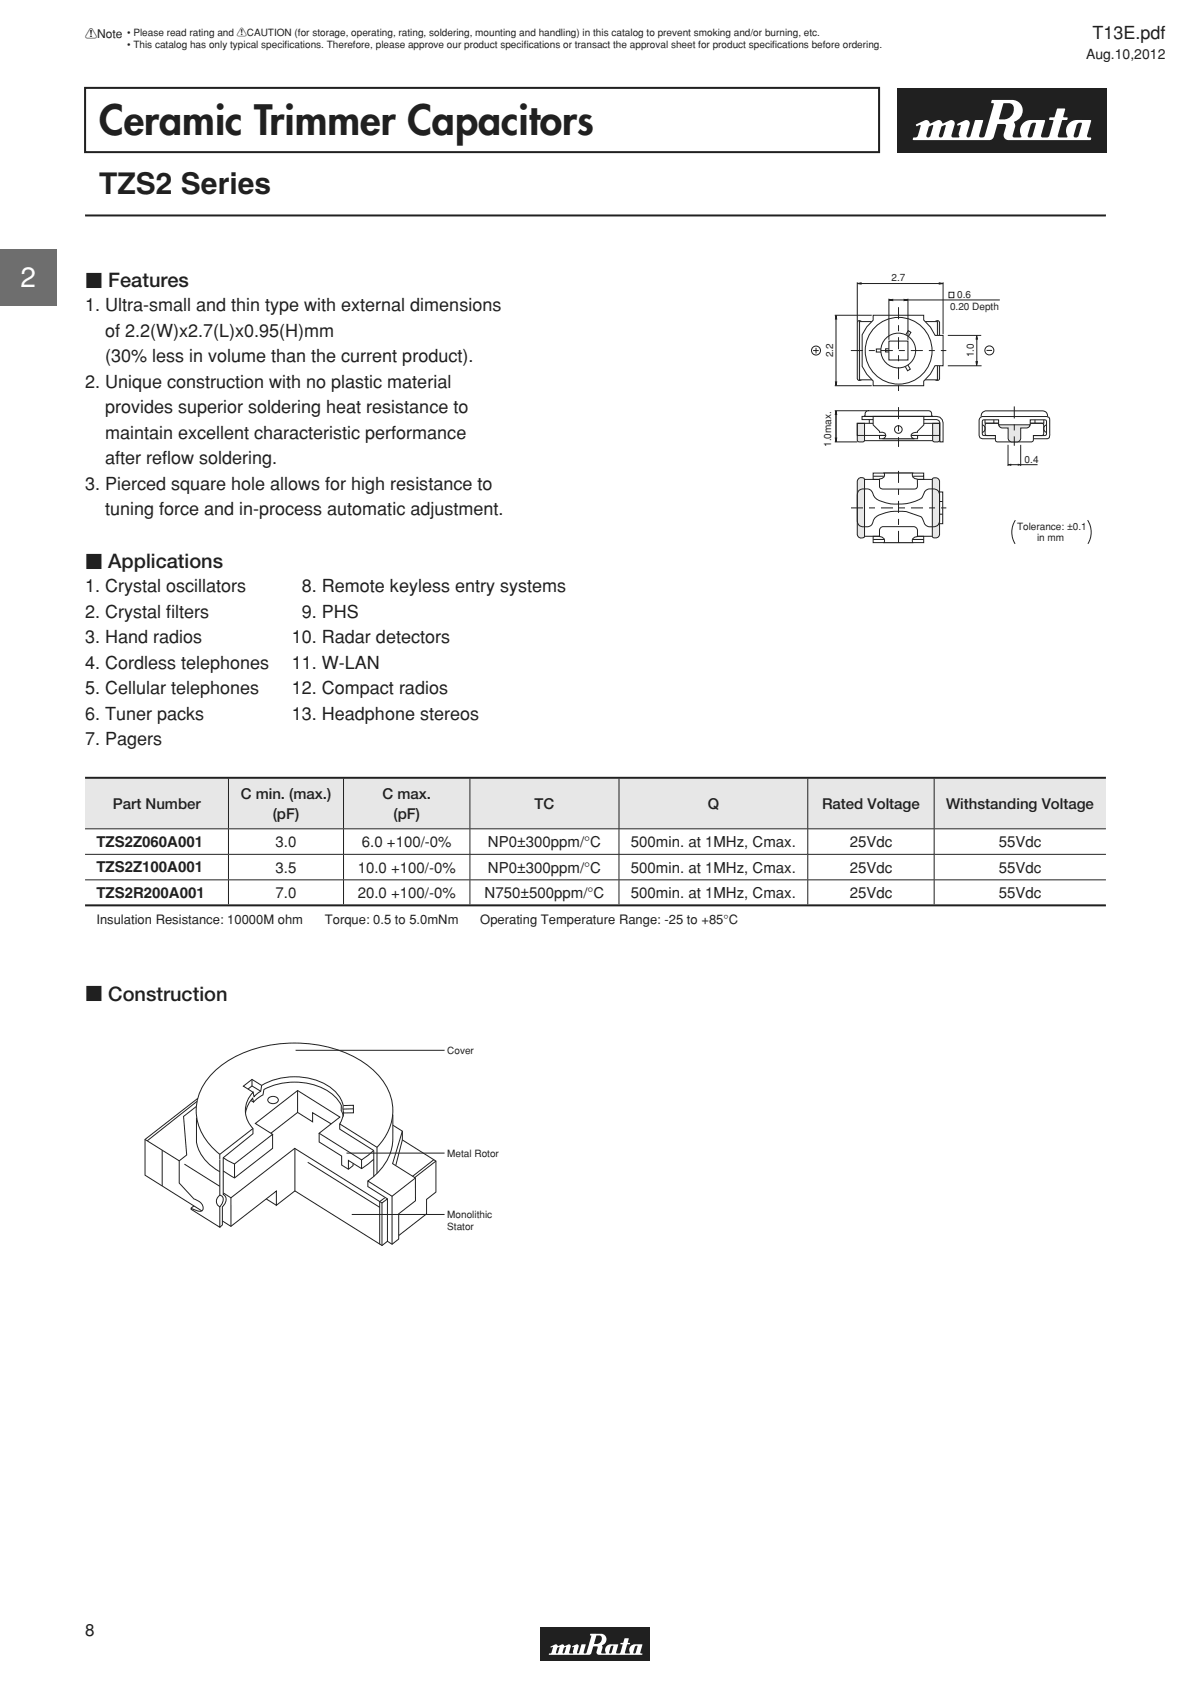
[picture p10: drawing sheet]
<svg xmlns="http://www.w3.org/2000/svg" width="210mm" height="297mm" viewBox="0 0 210 297" stroke-linecap="round" stroke-linejoin="round" font-family="sans-serif">
<path d="M15 15.5h140v11.3h-140z" fill="none" stroke="#231f20" stroke-width=".35"/>
<path d="M158.2 15.5h36.9v11.3h-36.9z" fill="#231f20"/>
<path d="M180.1 24h.1" fill="none" stroke="#231f20" stroke-width=".18"/>
<path d="M161.5 22l1.7-.8a.92 .92 0 0 1 .9 .6l.1-.1v.4l-.4 .2-.5 1.7a.38 .38 0 0 0 .4 .2 .38 .38 0 0 0 .4-.3l.5-1.7-.2-.2-.2 .1v-.4l1.1-.5a.65 .65 0 0 1 .9 .5h.3l-.1 .4-.4 .2-.5 1.6a.4 .4 0 0 0 .5 .4 .4 .4 0 0 0 .3-.5l.5-1.6-.2-.2-.2 .1 .1-.4 1.1-.5a.6 .6 0 0 1 .7 .8l-.5 2.1 .2 .1h1l.2-.1-.1-.6 .3-1.3-.1-.2-.4 .2-.1-.3 1.5-.7a.6 .6 0 0 1 .7 .7l-.6 2v.2l.3 .1h.2l.2-.3 .8-2.7h1.4l-.7 2.8a.59 .59 0 0 0 .7 .2 .59 .59 0 0 0 .4-.5l1.5-5.4-.4-.1 .1-.5 3.6-.1a1.96 1.96 0 0 1 1.8 1.8 1.96 1.96 0 0 1-1.5 2.1l.2 .8-.4 1.8 .2 .1h1.2l.1-.1a1.93 1.93 0 0 1 1.7-2.9h2.3l.2 .1-.4 1.3-1.4-.2 .2-.6-.2-.2-.5 .1-.2 .2-.6 2a.43 .43 0 0 0 .4 .4 .43 .43 0 0 0 .5-.4l.4-1.5 1.4 .2-.3 1.5 .2 .1h1a6 6 0 0 0 .9-2.6v-.4l-.7-.1v-.3l.9-.1 .5-1.5h1.4l-.3 1.4 .1 .1h.6v.3l-.1 .2h-.8l-.8 2.8 .3 .2h1.3l.1-.1a1.95 1.95 0 0 1 1.7-2.9h2.4l.1 .1-.3 1h-1.5l.2-.5-.2-.2a.68 .68 0 0 0-.8 .5l-.5 1.8a.45 .45 0 0 0 .4 .4 .45 .45 0 0 0 .5-.4l.4-1.6h1.5l-.4 1.7 .1 .2 .6 .1v.3l-.2 .1h-14.4a.85 .85 0 0 1-.8-1.1l.4-1.5-.1-.2h-.8l.1-.8h.4a1.75 1.75 0 0 0 1.5-2.7 1.93 1.93 0 0 0-1.6-.2l-.8 2.7 .2 .2h.3l-.1 .8-.7 .1-.6 2.1a.83 .83 0 0 1-.8 .6h-13.4v-.4l.4-.1a.49 .49 0 0 0 .5-.4l.4-1.6-.1-.2-.5 .3z" fill="#fff"/>
<path d="M15 38h180" fill="none" stroke="#e6e7e8" stroke-width=".18"/>
<path d="M15 38h180z" fill="none" stroke="#231f20" stroke-width=".35"/>
<path d="M151.2 74.7h1.2v3l-.2 .2h-.8l-.2-.2z" fill="#e6e7e8"/>
<path d="M151.2 74.7h1.2v3l-.2 .2h-.8l-.2-.2z" fill="none" stroke="#231f20" stroke-width=".18"/>
<path d="M164.4 74.7h1.3v3l-.1 .2h-.2h-.7l-.3-.2z" fill="#e6e7e8"/>
<path d="M164.4 74.7h1.3v3l-.1 .2h-.2h-.7l-.3-.2z" fill="none" stroke="#231f20" stroke-width=".18"/>
<path d="M151.3 84.5l.6-.3 .5 .2v.2v10a.7 .7 0 0 1-.7 .3 .7 .7 0 0 1-.5-.6v-9.5z" fill="#e6e7e8"/>
<path d="M151.3 84.5l.6-.3 .5 .2v.2v10a.7 .7 0 0 1-.7 .3 .7 .7 0 0 1-.5-.6v-9.5z" fill="none" stroke="#231f20" stroke-width=".18"/>
<path d="M151.3 56.6l.2-.1 .4 .2v10.3a.43 .43 0 0 1-.7-.2v-10z" fill="#e6e7e8"/>
<path d="M151.3 56.6l.2-.1 .4 .2v10.3a.43 .43 0 0 1-.7-.2v-10zM154 94.6h8.9v1.1h-8.9z" fill="none" stroke="#231f20" stroke-width=".18"/>
<path d="M164.9 56.7a.44 .44 0 0 1 .8 .1v10a.45 .45 0 0 1-.8 .2z" fill="#e6e7e8"/>
<path d="M164.9 56.7a.44 .44 0 0 1 .8 .1v10a.45 .45 0 0 1-.8 .2zM176.1 74.6h-2.1l-.3 .3 .1 1.8 1.7 .1v.9l.3 .2h6.1l.3-.2v-.9l1.7-.1 .1-.2v-1.6l-.1-.2-2.2-.1" fill="none" stroke="#231f20" stroke-width=".18"/>
<path d="M176.1 74.9h5.6a.66 .66 0 0 1-.6 .6h-1.1v1.9l-.3 .4-.3 .1h-1.1l-.4-.2-.1-.3v-1.9h-1.2l-.4-.3z" fill="#e6e7e8"/>
<path d="M151.2 74.7h14.5v2.1h-14.5zM152 73.4h13.1l.6 .2 .4 .4 .2 .6v3.3h-.6v-3.3a.58 .58 0 0 0-.6-.6h-13.1zM155.1 76.8h6.7v.6h-6.7zM176.1 74.9h5.6a.66 .66 0 0 1-.6 .6h-1.1v1.9l-.3 .4-.3 .1h-1.1l-.4-.2-.1-.3v-1.9h-1.2l-.4-.3z" fill="none" stroke="#231f20" stroke-width=".18"/>
<path d="M154 73.4h8.9v1.5l-1.1 1.2v.1a.92 .92 0 0 0-1.1 .6l.2 .4 .3 .2h-5.6a.66 .66 0 0 0 .6-.6l-.2-.4-.4-.2h-.5v-.1l-1.1-1.2z" fill="#fff"/>
<path d="M154 73.4h8.9v1.5l-1.1 1.2v.1a.92 .92 0 0 0-1.1 .6l.2 .4 .3 .2h-5.6a.66 .66 0 0 0 .6-.6l-.2-.4-.4-.2h-.5v-.1l-1.1-1.2z" fill="none" stroke="#231f20" stroke-width=".18"/>
<path d="M151.6 56.7h13.7v10.3h-13.7z" fill="#fff"/>
<path d="M151.6 56.7h13.7v10.3h-13.7zM147.4 72.8v4.7" fill="none" stroke="#231f20" stroke-width=".18"/>
<path d="M147.4 72.4l.1 .7h-.2z" fill="#231f20"/>
<path d="M147.2 77.9h4M147.4 72.8v4.8M147.4 72.4l.1 .7h-.2z" fill="none" stroke="#231f20" stroke-width=".18"/>
<path d="M147.3 77.3h.2l-.1 .6z" fill="#231f20"/>
<path d="M147.3 77.3h.2l-.1 .6zM152.4 77.7h12M152.6 72.7l.5-.3h10.6a.59 .59 0 0 1 .6 .8l.2 .2h-12.2l.2-.2zM153.3 74v.7M152.4 94.6h2.7M152.4 84.6h2.7M154 95.1h1.9M154 84h1.9M161.8 94.6h2.6" fill="none" stroke="#231f20" stroke-width=".18"/>
<path d="M164.5 84.3a.81 .81 0 0 1 1.2 .5v9.5l-.2 .3a.82 .82 0 0 1-1.1 .1v-10.1z" fill="#e6e7e8"/>
<g fill="none" stroke="#231f20" stroke-width=".18">
<path d="M147.2 72.4h5.7M173 73.5a.89 .89 0 0 1 .8-1h10.1a.86 .86 0 0 1 .8 1M173.2 74.9a.74 .74 0 0 1 .5 .7 .74 .74 0 0 1-.5 .7M177.7 78.5v3.7M154 83.4h8.9v1.2h-8.9zM160.9 95.1h2M160.9 84h2M161.8 84.6h2.6M164.5 84.3a.81 .81 0 0 1 1.2 .5v9.5l-.2 .3a.82 .82 0 0 1-1.1 .1v-10.1zM165.7 86.8h.5v5.6h-.5M165.7 90.7h.5M165.7 88.4h.5"/>
<path d="M178.1 82h1.5"/>
</g>
<path d="M177.7 82l.5-.1v.2z" fill="#231f20"/>
<path d="M173.7 74v.6h2.4M175.2 74v.6M176.1 74.9v-.9h-2.6l-.2 .1-.1 .2 .1 2.4 2.2 .1M180 78.5v3.7M177.7 82l.5-.1v.2zM180 82h2.9" fill="none" stroke="#231f20" stroke-width=".18"/>
<path d="M179.5 81.9l.5 .1h-.5z" fill="#231f20"/>
<path d="M147.2 55.6h6.5M147.4 55.9v11.8M167.1 59.2h5.9M147.2 68h6.5M167.1 64.5h6M175.5 77.4h-2.3l-.4-.2-.2-.4v-2.8l.3-.4 .3-.1h11.6l.2 .2 .1 .3v2.3a.8 .8 0 0 1-.6 1.1h-2.3M181.7 74.9v-.9h2.5l.2 .1 .1 .2-.1 2.4-2.2 .1M182.5 74v.6M184 74v.6h-2.3M184.5 74.9a.74 .74 0 0 0-.5 .7 .74 .74 0 0 0 .5 .7M179.5 81.9l.5 .1h-.5z" fill="none" stroke="#231f20" stroke-width=".18"/>
<path d="M147.3 67.3h.2l-.1 .7z" fill="#231f20"/>
<path d="M147.3 67.3h.2l-.1 .7z" fill="none" stroke="#231f20" stroke-width=".18"/>
<path d="M147.4 55.6l.1 .7h-.2z" fill="#231f20"/>
<path d="M147.4 55.6l.1 .7h-.2z" fill="none" stroke="#231f20" stroke-width=".18"/>
<path d="M154 55.6h8.9v.8l1.1 1.3 .9 1.5h1.4v5.3h-1.4l-.9 1.5-1.1 1.2v.8h-8.9v-.8l-1.2-1.2-.8-1.4v-5.6l.8-1.4 1.2-1.1z" fill="#fff"/>
<path d="M151.2 49.8v6.9M151.5 50h14.4M154 55.6h8.9v.8l1.1 1.3 .9 1.5h1.4v5.3h-1.4l-.9 1.5-1.1 1.2v.8h-8.9v-.8l-1.2-1.2-.8-1.4v-5.6l.8-1.4 1.2-1.1zM156.7 52.7v7.2M156.9 52.9h19.4M167.3 51.5h.9v1h-.9zM151.5 61.8l.1 .1M155.4 61.6h-.9v.5h.9M156.7 61.5h-.5v.6h.5M156.7 60.2h3.4v3.3h-3.4z" fill="none" stroke="#231f20" stroke-width=".18"/>
<path d="M151.2 50l.6-.1v.2z" fill="#231f20"/>
<path d="M151.2 50l.6-.1v.2z" fill="none" stroke="#231f20" stroke-width=".18"/>
<path d="M156.7 52.9l.7-.1v.2z" fill="#231f20"/>
<path d="M156.7 52.9l.7-.1v.2zM160.1 52.7v7.2M160.1 64.4l.4 .7-.5 .3-.4-.7" fill="none" stroke="#231f20" stroke-width=".18"/>
<path d="M159.4 52.8l.7 .1-.7 .1z" fill="#231f20"/>
<path d="M159.4 52.8l.7 .1-.7 .1zM159.7 59.1l.5-.8 .4 .3-.4 .8M166.3 49.8v9.1" fill="none" stroke="#231f20" stroke-width=".18"/>
<path d="M165.6 49.9l.7 .1-.7 .1z" fill="#231f20"/>
<path d="M165.6 49.9l.7 .1-.7 .1z" fill="none" stroke="#231f20" stroke-width=".18"/>
<path d="M172.2 59.1l.1 .7h-.2z" fill="#231f20"/>
<path d="M172.2 59.1l.1 .7h-.2zM172.2 59.5v4.7" fill="none" stroke="#231f20" stroke-width=".18"/>
<path d="M172.1 63.8h.2l-.1 .7z" fill="#231f20"/>
<g fill="none" stroke="#231f20" stroke-width=".18">
<path d="M172.1 63.8h.2l-.1 .7z"/>
<circle cx="158.4" cy="61.8" r="3.1"/>
<circle cx="158.4" cy="75.7" r=".67"/>
<circle cx="158.5" cy="61.9" r="5.9"/>
</g>
<path d="M155.3 93l.3-.1h5.6l.4 .3 .2 .2v1.2a.81 .81 0 0 0-.9 1.1h-5a.66 .66 0 0 0-.4-1l-.4-.1v-1.2z" fill="#fff"/>
<path d="M155.3 93l.3-.1h5.6l.4 .3 .2 .2v1.2a.81 .81 0 0 0-.9 1.1h-5a.66 .66 0 0 0-.4-1l-.4-.1v-1.2z" fill="none" stroke="#231f20" stroke-width=".18"/>
<path d="M155.9 83.4h5v.7l.4 .3 .4 .1 .1 1.2a.5 .5 0 0 1-.6 .6h-5.6l-.5-.3v-1.5a.81 .81 0 0 0 .8-1.1z" fill="#fff"/>
<g fill="none" stroke="#231f20" stroke-width=".18">
<path d="M143.4 61.8h1M143.9 61.3v1M173.9 61.8h1M151.4 86.5a1.85 1.85 0 0 1 2.3 .1l.1 .2a2.43 2.43 0 0 0 2.2 1.8 8.9 8.9 0 0 0 6.4-.7l.4-.7a1.24 1.24 0 0 1 1-1h.9a1.01 1.01 0 0 1 1 .9v4.9a1.01 1.01 0 0 1-1 .9h-.9a1.25 1.25 0 0 1-1-1.1l-.4-.7-2.6-.9a8 8 0 0 0-5.3 .9l-.3 .4a1.7 1.7 0 0 1-1.2 1.4h-.9a.98 .98 0 0 1-.9-.9v-4.9zM155.9 83.4h5v.7l.4 .3 .4 .1 .1 1.2a.5 .5 0 0 1-.6 .6h-5.6l-.5-.3v-1.5a.81 .81 0 0 0 .8-1.1zM179 91.7a3.9 3.9 0 0 0 0 4.2M191.8 91.7a3.9 3.9 0 0 1 0 4.2"/>
<circle cx="143.9" cy="61.8" r=".79"/>
<circle cx="174.4" cy="61.8" r=".79"/>
</g>
<path d="M158.4 54.2v14.8M150 61.8h16.9M158.4 71.8v7M178.8 71.7v6.9M150.1 89.6h16.8M158.4 83v13.5" fill="none" stroke="#231f20" stroke-width=".18" stroke-dasharray="2.1 1.1 1.1 1.1" stroke-linecap="butt"/>
<path d="M15 137.2h25.3v9h-25.3zM40.3 137.2h20.3v9h-20.3zM60.6 137.2h22.3v9h-22.3zM82.9 137.2h26.2v9h-26.2zM109.1 137.2h33.3v9h-33.3zM142.4 137.2h22.3v9h-22.3zM164.7 137.2h30.3v9h-30.3z" fill="#e6e7e8"/>
<path d="M15 137.2h180M15 159.7h180" fill="none" stroke="#231f20" stroke-width=".35"/>
<g fill="none" stroke="#231f20" stroke-width=".18">
<path d="M40.3 137.4v8.7M60.6 137.4v8.7M82.9 137.4v8.7M109.1 137.4v8.7M142.4 137.4v8.7M164.7 137.4v8.7M15 146.2h180M15 150.7h180M15 155.2h180M40.3 146.2v4.4M40.3 150.7v4.4M40.3 155.2v4.3"/>
<path d="M60.6 146.2v4.4M60.6 150.7v4.4M60.6 155.2v4.3M82.9 146.2v4.4M82.9 150.7v4.4M82.9 155.2v4.3M109.1 146.2v4.4M109.1 150.7v4.4M109.1 155.2v4.3M142.4 146.2v4.4M142.4 150.7v4.4M142.4 155.2v4.3"/>
<path d="M164.7 146.2v4.4M164.7 150.7v4.4M164.7 155.2v4.3"/>
</g>
<path d="M25.6 201l9.3-7.3-.3 1.2a11.3 11.3 0 0 1 6.2-8.2 23.5 23.5 0 0 1 23.4 .7 10.4 10.4 0 0 1 5.1 8.7v2.4l1.6 1v1.5l6 3.8v5.4l-1.7 1.3v2.6l-4.9 3.8v.6l-1.2 .9-.8-.5-.9 .8-15.4-9.7-3.3 2.6-1.7-1.2-6.3 4.9-1.5-1v.8l-.4 .3-5.1-3.1v-.2l.5-.4-8.6-5.4z" fill="#fff"/>
<g fill="none" stroke="#231f20" stroke-width=".18">
<path d="M34.6 195.2l-2.2 1.7 .5 6.8-1.3 1v4l2.7 2.8a2.08 2.08 0 0 1 1.5 1.6l-.1 .4a2.23 2.23 0 0 1-2-.4M34.6 197.2v4.2a7.2 7.2 0 0 0 4.2 5.3M34.7 194.2l-8.7 7M34.9 193.7l-9.3 7.3v6.3l10 6.3M43.3 196.3l.3-1 .7-1.3 .2-.3 .2 .7 .7-.7 1-.6 .1-1a11.6 11.6 0 0 1 12.1 .9l.7 .6a2.32 2.32 0 0 1 .9 2.4l.3 .9M43.8 192.1l.6-.6 1.6 1M44.2 194.1l.5 .3M44.4 190.4v1.1M46.1 191.4l-1.7-1-1.5 1.2 1.7 1M47.5 193.6a1.03 1.03 0 0 1 1.6 .4 1 1 0 0 1-1 .6 1 1 0 0 1-.9-.6zM52.1 185.2h26.3M52.5 192.3v3.9"/>
<path d="M56.3 199.9v1.5l3.9 2.5v1.6l1.2 .7 .9-.6v-.4M58.4 198.2l-3.3-2v1.7l-2.6-1.7-4.7 3.7M59.9 198.2v.9l6 3.8M60.5 195.6a3.3 3.3 0 0 1-.6 2.6l6.6 4.1a9 9 0 0 0-.2-13.1 20.3 20.3 0 0 0-14.4-5.2 20.4 20.4 0 0 0-14.3 5.2 9 9 0 0 0 .4 13.7l.8 .7 5.8-4.6M60.5 195v.6M60.5 195a6.9 6.9 0 0 0-5.2-4.6 11.9 11.9 0 0 0-9.2 1l-.1 1.1-1.2 .9-.2-.8a4.5 4.5 0 0 0 0 6.4v1l-5.2 4.2v6.5a1.27 1.27 0 0 1-.2 2.1v3.3l-.4 .3M60.5 195l1.8-.1v1.4h-1.7M62.3 195.6h-1.8M69.3 196.6v4.2a9.7 9.7 0 0 1-4.4 7.5l4.2 2.7v8.4M69.3 198.5l1.6 1v1.5l-1.1 4.5M70.9 199.5l-1.7 5.7 4 2.6 .1 4-3 2.3v3.8M25.6 201l6 3.7"/>
<path d="M28.6 202.9v6.3M32.5 205.3l6.3 3.9M38.8 203.6v.9M38.8 210.8l.3 .1a1.44 1.44 0 0 1-.3 1.9M38.8 204.6v6.2a1.16 1.16 0 0 0 0 2v3.6l-5.1-3.1v-.2l.5-.4M39.4 210.4l1.3 .9v5M40.7 211.3l11.3-8.8 15.4 9.7v7.5M41.4 205.3v2.4M47 211.5l1.7 1.1M48.1 200.1v2.4l-6.7 5.2-2-1.2M52 202.5v7.5M54.3 205l12.7 7.9"/>
<path d="M61.1 203.4h17.3M62 214.2h16.4M63.7 204.6v1.5M64.9 208.3v1l3.4 2.1v7.5M65.9 202.9v4.6M65.9 202.9l-2.2 1.7-7.4-4.7 3.6-2.9-7.4-4.7-7.5 5.8 3.1 2-6.7 5.2-2-1.1M65.9 204.4l-2.2 1.7-2.3-1.4v1.5M66.5 202.3v4.6M67.9 211.2l-.9 .7v7.5M68.3 211.4l-.9 .8M70.9 201l6 3.8v5.4l-1.7 1.3v2.6l-4.9 3.8v.6l-1.2 .9-.8-.5-.9 .8-15.4-9.7-3.3 2.6v-2.5l-8 6.2-1.5-1M73.2 207.8l-4.1 3.2"/>
<path d="M76.5 204.6l-3.8 2.9M76.9 204.8l-3.8 2.9"/>
</g>
<path d="M95.3 287h19.4v6h-19.4z" fill="#231f20"/>
<path d="M106.8 291.5h.1" fill="none" stroke="#231f20" stroke-width=".18"/>
<path d="M97.1 290.4l.8-.4a.42 .42 0 0 1 .5 .3l.1 .2-.3 .1-.1 1 .3-.1 .3-1h-.2v-.2l.7-.3 .3 .3h.2l-.1 .2-.2 .1-.2 .8 .1 .2 .3-.1 .2-1h-.2l.1-.2 .6-.3 .4 .3-.3 1.3h.6l.2-1.1h-.3v-.1l.8-.4h.2l.1 .4-.3 1.1 .2 .1 .2-.1 .4-1.5h.7l.1 .1-.4 1.4 .3 .1 .2-.2 .9-2.9-.3-.1 .1-.2 1.9-.1a1.05 1.05 0 0 1 .9 1 1.05 1.05 0 0 1-.8 1.1l.1 .4-.2 1h.8a1.12 1.12 0 0 1 .9-1.6l1.3 .1-.2 .6h-.7v-.5l-.4 .2-.3 1.2h.4l.3-.9h.7l-.2 .8 .2 .1h.4l.2-.1 .4-1.4-.4-.1v-.2l.5-.1 .2-.8 .8 .1-.2 .7 .4 .1v.1l-.5 .1-.4 1.5 .1 .1h.8a1.12 1.12 0 0 1 .8-1.6l1.4 .1-.2 .5h-.7v-.4l-.4 .2-.3 1.2h.3l.4-1h.7l-.2 .9 .4 .1-.1 .2-7.4 .1a.48 .48 0 0 1-.6-.6l.2-.8-.1-.1h-.4l.1-.5h.2a.93 .93 0 0 0 .9-.9 .47 .47 0 0 0-.4-.6l-.6 .1-.4 1.4h.3l-.1 .5h-.3l-.3 1.2-.3 .2-7.2 .1v-.3l.4-.1 .3-1-.4 .1z" fill="#fff"/>
<path d="M0 43.9h10v10h-10z" fill="#6d6e70"/>
<text font-size="7.2" fill="#231f20" x="17.5" y="23.9">Ceramic Trimmer Capacitors</text>
<text font-size="5.3" fill="#231f20" x="17.5" y="34.2">TZS2 Series</text>
<text font-size="4.9" fill="#fff" x="3.6" y="50.7">2</text>
<g font-size="3.5" fill="#231f20">
<text x="15" y="50.8">c Features</text>
<text x="15" y="100.3">c Applications</text>
<text x="15" y="176.6">c Construction</text>
</g>
<g font-size="3.2" fill="#231f20">
<text x="192.6" y="6.8">T13E.pdf</text>
<text x="15" y="54.9">1. Ultra-small and thin type with external dimensions</text>
<text x="18.5" y="59.4">of 2.2(W)x2.7(L)x0.95(H)mm</text>
<text x="18.5" y="63.9">(30% less in volume than the current product).</text>
<text x="15" y="68.4">2. Unique construction with no plastic material</text>
<text x="18.5" y="72.9">provides superior soldering heat resistance to</text>
<text x="18.5" y="77.4">maintain excellent characteristic performance</text>
<text x="18.5" y="81.9">after ref</text>
<text x="28.6" y="81.9">l ow soldering.</text>
<text x="15" y="86.4">3. Pierced square hole allows for high resistance to</text>
<text x="18.5" y="90.9">tuning force and in-process automatic adjustment.</text>
<text x="15" y="104.4">1. Crystal oscillators</text>
<text x="53.2" y="104.4">8. Remote keyless entry systems</text>
<text x="15" y="108.9">2. Crystal f</text>
<text x="15" y="113.4">3. Hand radios</text>
<text x="29.3" y="108.9">i lters</text>
<text x="51.5" y="113.4">10. Radar detectors</text>
<text x="53.2" y="108.9">9. PHS</text>
<text x="15" y="117.9">4. Cordless telephones</text>
<text x="51.5" y="117.9">11. W-LAN</text>
<text x="15" y="122.4">5. Cellular telephones</text>
<text x="51.5" y="122.4">12. Compact radios</text>
<text x="15" y="126.9">6. Tuner packs</text>
<text x="15" y="131.4">7. Pagers</text>
<text x="51.5" y="126.9">13. Headphone stereos</text>
</g>
<text font-size="3" fill="#231f20" x="15" y="288.6">8</text>
<g font-size="2.6" fill="#231f20">
<text x="19.9" y="142.6">Part Number</text>
<text x="42.4" y="140.9">C min. (max.)</text>
<text x="67.4" y="140.9">C max.</text>
<text x="94.3" y="142.6">TC</text>
<text x="124.8" y="142.6">Q</text>
<text x="144.9" y="142.6">Rated Voltage</text>
<text x="166.8" y="142.6">Withstanding Voltage</text>
<text x="17" y="149.4">TZS2Z060A001</text>
<text x="48.1" y="144.4">(pF)</text>
<text x="48.6" y="149.4">3.0</text>
<text x="63.8" y="149.4">6.0 +100/-0%</text>
<text x="69.4" y="144.4">(pF)</text>
<text x="86" y="149.4">NP0±300ppm/°C</text>
<text x="111.2" y="149.4">500min. at 1MHz, Cmax.</text>
<text x="149.8" y="149.4">25Vdc</text>
<text x="176.1" y="149.4">55Vdc</text>
<text x="17" y="153.9">TZS2Z100A001</text>
<text x="48.6" y="153.9">3.5</text>
<text x="63.1" y="153.9">10.0 +100/-0%</text>
<text x="86" y="153.9">NP0±300ppm/°C</text>
<text x="111.2" y="153.9">500min. at 1MHz, Cmax.</text>
<text x="149.8" y="153.9">25Vdc</text>
<text x="176.1" y="153.9">55Vdc</text>
<text x="17" y="158.4">TZS2R200A001</text>
<text x="48.6" y="158.4">7.0</text>
<text x="63.1" y="158.4">20.0 +100/-0%</text>
<text x="85.4" y="158.4">N750±500ppm/°C</text>
<text x="111.2" y="158.4">500min. at 1MHz, Cmax.</text>
<text x="149.8" y="158.4">25Vdc</text>
<text x="176.1" y="158.4">55Vdc</text>
</g>
<text font-size="2.5" fill="#231f20" x="191.5" y="10.3">Aug.10,2012</text>
<g font-size="2.3" fill="#231f20">
<text x="17" y="163">Insulation Resistance: 10000M ohm</text>
<text x="57.3" y="163">Torque: 0.5 to 5.0mNm</text>
<text x="84.7" y="163">Operating Temperature Range: -25 to +85°C</text>
</g>
<text font-size="2.1" fill="#231f20" x="15" y="6.7">!Note</text>
<g font-size="1.8" fill="#231f20">
<text x="22.4" y="6.4">• Please read rating and !CAUTION (for storage, operating, rating, soldering, mounting and handling) in this catalog to prevent smoking and/or burning, etc.</text>
<text x="22.4" y="8.5">• This catalog has only typical specifcations. Therefore, please approve our product specif</text>
<text x="50.2" y="8.5">i</text>
<text x="92.3" y="8.5">i cations or transact the approval sheet for product specif</text>
<text x="136.2" y="8.5">i cations before ordering.</text>
<text x="157.2" y="49.6">2.7</text>
<text x="168.8" y="52.6">0.6</text>
<text x="167.5" y="54.6">0.20 Depth</text>
<text x="146.9" y="63" transform="rotate(-90 146.9 63)">2.2</text>
<text x="171.7" y="63" transform="rotate(-90 171.7 63)">1.0</text>
<text x="146.5" y="78.8" transform="rotate(-90 146.5 78.8)">1.0max.</text>
<text x="180.7" y="81.6">0.4</text>
<text x="179.3" y="93.5">Tolerance: ±0.1</text>
<text x="182.9" y="95.5">in mm</text>
<text x="78.9" y="185.8">Cover</text>
<text x="78.9" y="204">Metal Rotor</text>
<text x="78.9" y="214.9">Monolithic</text>
<text x="78.9" y="217">Stator</text>
</g>
</svg>
